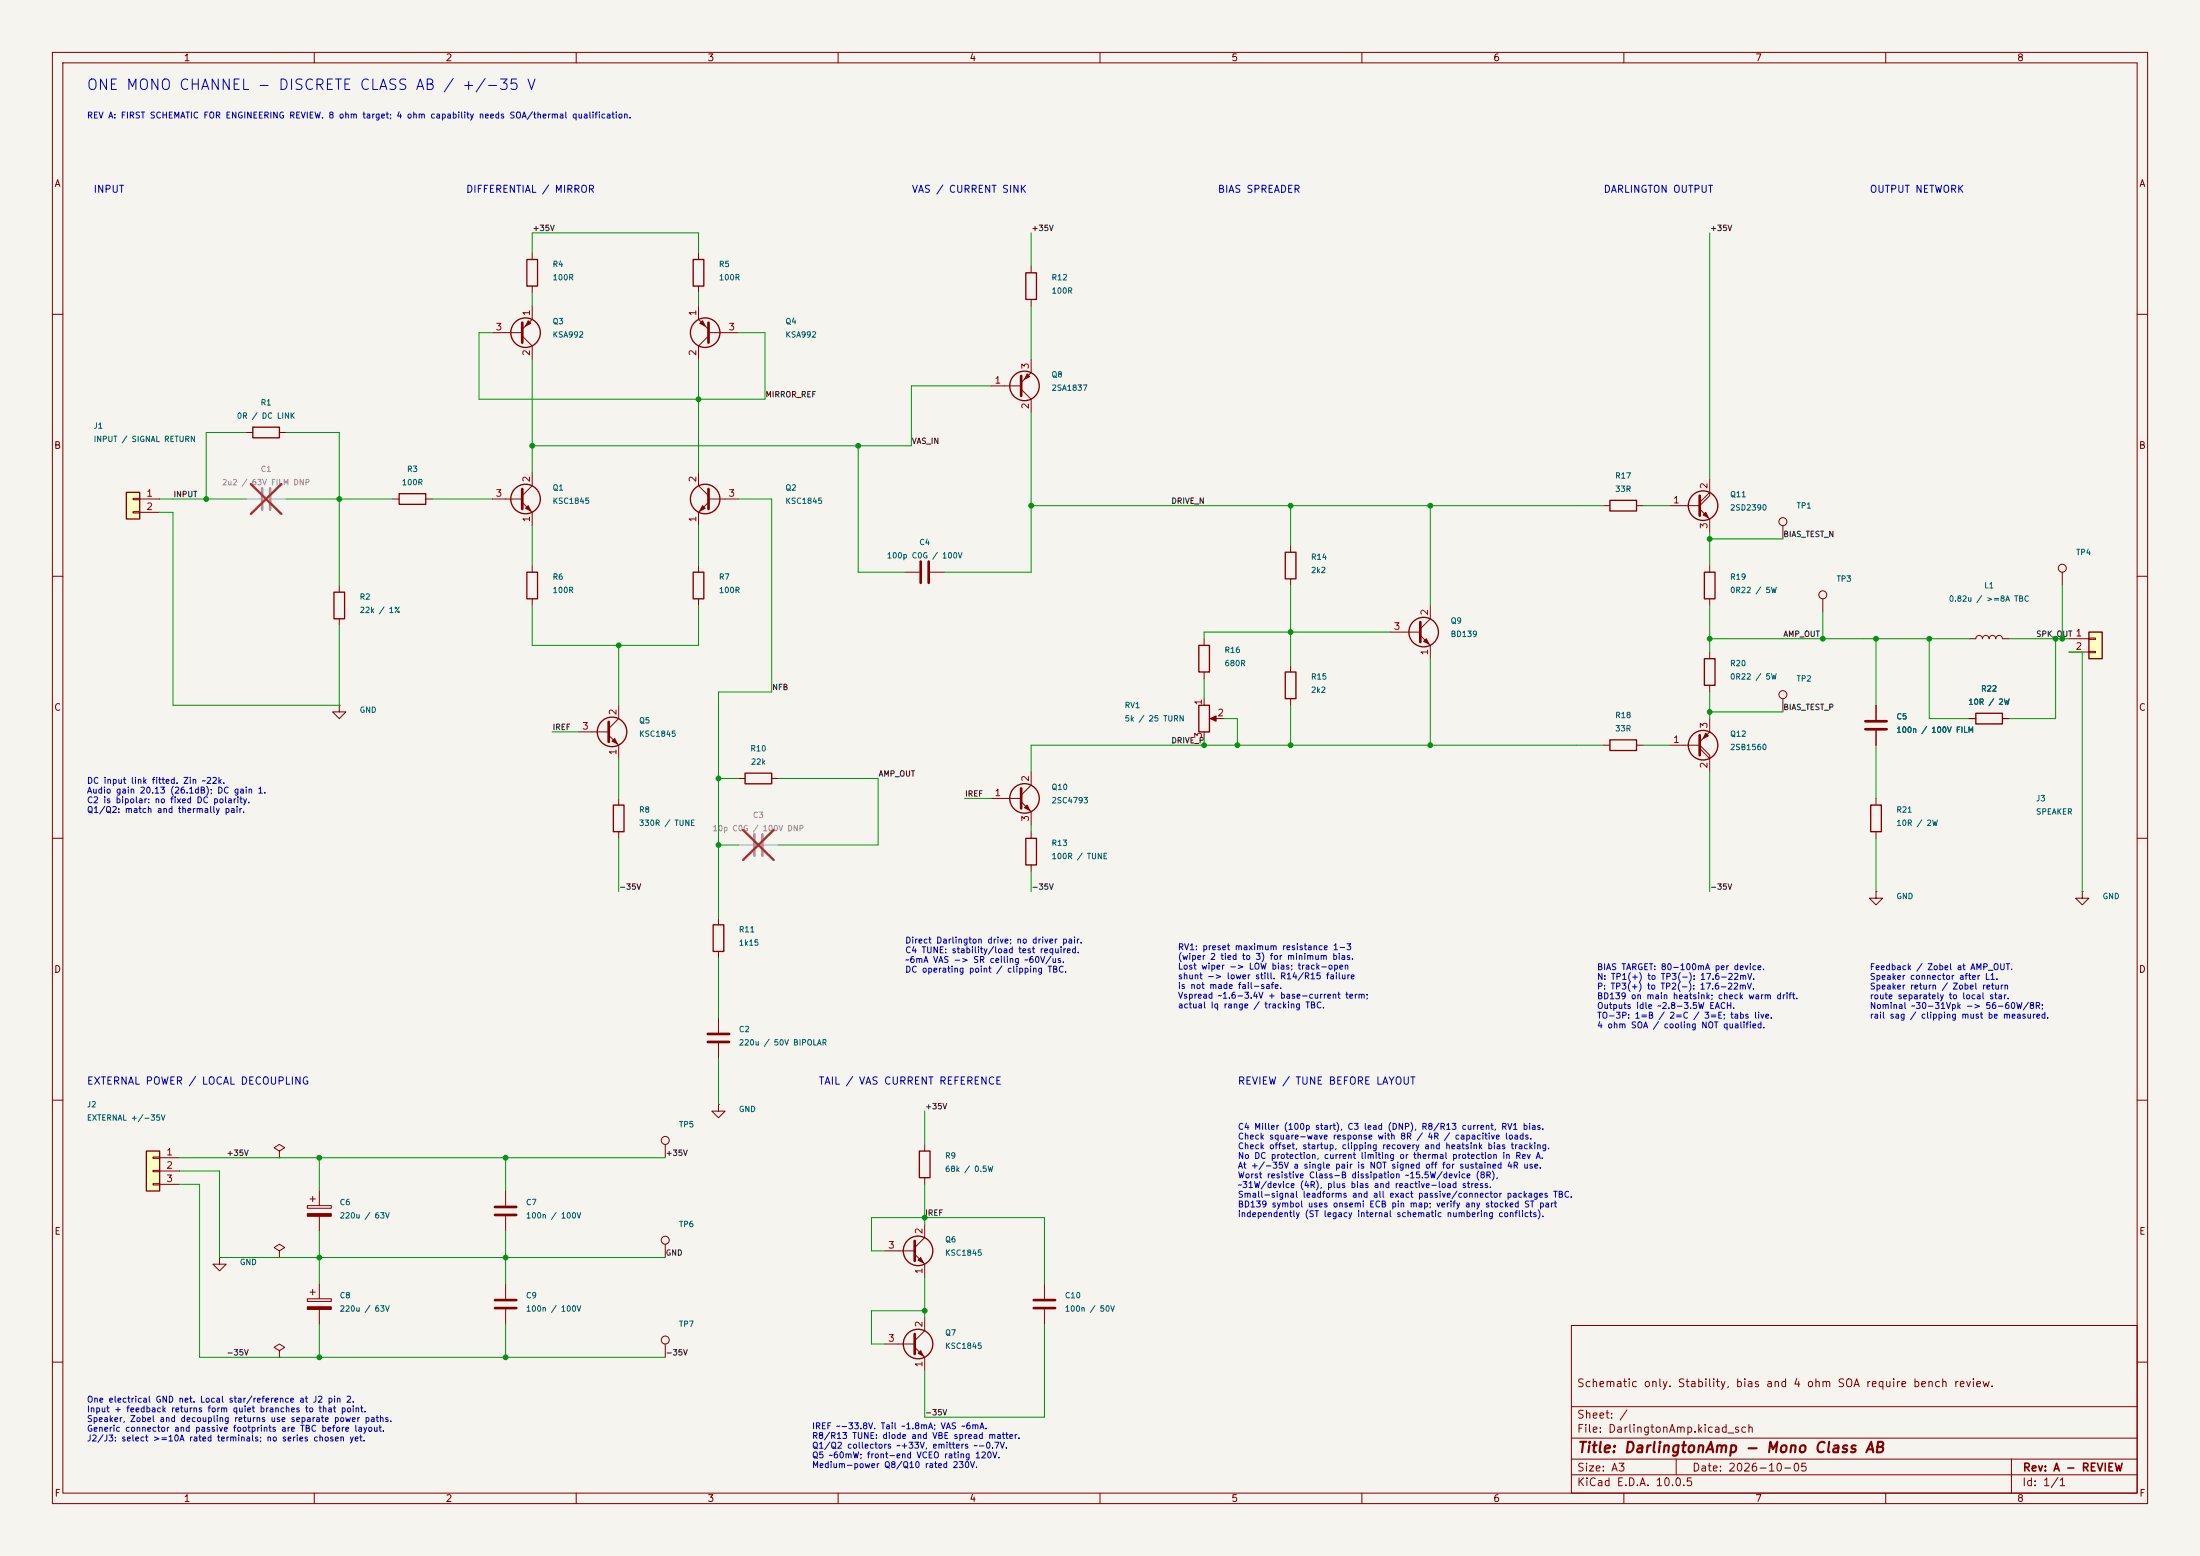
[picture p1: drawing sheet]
<svg xmlns="http://www.w3.org/2000/svg" width="420mm" height="297mm" viewBox="0 0 420 297" stroke-linecap="round" stroke-linejoin="round" font-family="sans-serif">
<path d="M0 0h420v297h-420z" fill="#f5f4ef" stroke="#f5f4ef" stroke-width=".19"/>
<g fill="none" stroke="#840000" stroke-width=".19">
<path d="M10 10h400v277h-400zM12 12h396v273h-396zM60 10v2M110 10v2M160 10v2M210 10v2M260 10v2M310 10v2M360 10v2M133.3 48.3v1.2M133.3 54.6v1.3M10 60h2"/>
<path d="M189.2 73.7h5.7M194.9 74.3l1.9 1.9v2.5M196.8 68.6v2.5l-1.9 1.9M408 60h2M10 110h2M408 110h2M358.1 134.6v2.8M358.1 139.4v2.8M375.9 121.9h1.3a.64 .64 0 0 1 .6-.6 .64 .64 0 0 1 .7 .6 .64 .64 0 0 1 .6-.6 .64 .64 0 0 1 .6 .6 .64 .64 0 0 1 .7-.6 .64 .64 0 0 1 .6 .6 .64 .64 0 0 1 .6-.6 .64 .64 0 0 1 .7 .6h1.2M375.9 137.2h1.3M382.3 137.2h1.2M10 160h2"/>
<path d="M189.2 152.4h5.7M194.9 153l1.9 1.9v2.6M196.8 147.3v2.6l-1.9 1.9M358.1 152.4v1.3M358.1 158.8v1.2M408 160h2M358.1 170.2v1.3h1.3l-1.3 1.2-1.2-1.2h1.2M358.1 170.2h.1M397.5 170.2v1.3h1.3l-1.3 1.2-1.3-1.2h1.3M397.5 170.2h.1M10 210h2M408 210h2"/>
<path d="M300 253h108v32h-108zM10 260h2M300 278.5h108M300 274.5h108M300 268.5h108M320 278.5v3M384 278.5v6.5M408 260h2M60 285v2M110 285v2M160 285v2M210 285v2"/>
<path d="M260 285v2M300 281.5h108M310 285v2M360 285v2"/>
</g>
<path d="M144 159.3v4M145.5 159.3v4" fill="none" stroke="#9c9b98" stroke-width=".51"/>
<path d="M141 161.3h2.8M145.8 161.3h2.8" fill="none" stroke="#9c9b98" stroke-width=".19"/>
<path d="M141.9 158.4l5.8 5.7M147.7 158.4l-5.8 5.7" fill="none" stroke="#e12e31" stroke-width=".46"/>
<g fill="none" stroke="#840000" stroke-width=".25">
<path d="M132.3 49.5h2.1v5.1h-2.1zM377.2 136.1h5.1v2.1h-5.1zM357.1 153.7h2.1v5.1h-2.1z"/>
<circle cx="195.6" cy="73.7" r="2.82"/>
<circle cx="195.6" cy="152.4" r="2.82"/>
</g>
<path d="M194.9 71.8v3.8M356.1 137.7h4.1M356.1 139.2h4.1M194.9 150.5v3.8" fill="none" stroke="#840000" stroke-width=".51"/>
<g fill="#840000" stroke="#840000" stroke-width=".19">
<path d="M195.6 154.2l.5-.5 .5 1z"/>
<path d="M196.1 71.4l.5 .5-1 .5z"/>
</g>
<path d="M398.8 120.7h2.5v5h-2.5z" fill="#ffffc2"/>
<path d="M398.8 120.7h2.5v5h-2.5z" fill="none" stroke="#840000" stroke-width=".25"/>
<path d="M395 121.9h3.8M395 124.5h3.8M398.8 121.8h1.2v.2h-1.2zM398.8 124.3h1.2v.3h-1.2z" fill="none" stroke="#840000" stroke-width=".19"/>
<path d="M27.9 219.7h2.6v7.6h-2.6z" fill="#ffffc2"/>
<g fill="none" stroke="#840000" stroke-width=".25">
<path d="M325.4 109.2h2v5.1h-2zM228.9 134.6h2v5.1h-2zM325.4 125.7h2v5.1h-2zM117.1 153.7h2v5.1h-2zM142.2 147.6h5.1v2h-5.1zM307.3 141.2h5.1v2.1h-5.1zM136.1 176.5h2.1v5.1h-2.1zM27.9 219.7h2.6v7.6h-2.6z"/>
<circle cx="325.1" cy="142.2" r="2.82"/>
</g>
<g fill="none" stroke="#840000" stroke-width=".19">
<path d="M172.7 109.2h2.8M177.5 109.2h2.8M326.4 108v1.2M326.4 114.3v1.3M340.4 100.3v2.6M348 114.3v2.5M229.9 133.4v1.2M229.9 139.7v1.3M231.4 137.2h2.3M326.4 124.5v1.2M326.4 130.8v1.3M326.4 137.2v2.5l-1.9 1.9"/>
<path d="M340.4 133.4v2.5M118.1 152.4v1.3M118.1 158.8v1.2M141 148.6h1.2M147.3 148.6h1.3M306.1 142.2h1.2M312.4 142.2h1.3M318.8 142.2h5.7l1.9 1.9v.7M324.5 142.9l1.9 1.9M326.4 144.8v2.5M137.2 175.3v1.2M137.2 181.6v1.3"/>
<path d="M137.2 194.3v2.8M137.2 199.1v2.8M53.3 219.7l1.1-.6-1.1-.7-1 .7 1 .6v1.3M127 218.4v2.6M137.2 210.8v1.3h1.2l-1.2 1.3-1.3-1.3h1.3M137.2 210.8h.1M29.2 220.9h1.3v.2h-1.3zM29.2 223.4h1.3v.2h-1.3zM29.2 225.9h1.3v.3h-1.3zM30.5 221h3.8M30.5 223.5h3.8M30.5 226.1h3.8"/>
<path d="M53.3 221h.1M53.3 238.8l1.1-.7-1.1-.6-1 .6 1 .7v1.2M58.7 230.1h4.5v.5h-4.5zM59.2 228.9h1M59.7 228.3v1.1M61 227.3v2.8M61 232.2v2.7M96.5 227.3v2.8M96.5 232.2v2.7M127 237.5v2.5M41.9 240v1.3h1.3l-1.3 1.3-1.3-1.3h1.3M41.9 240h.1"/>
<path d="M53.3 257.8l1.1-.6-1.1-.7-1 .7 1 .6v1.3M53.3 259.1h.1M53.3 240h.1M127 256.5v2.6"/>
<circle cx="340.4" cy="99.6" r=".76"/>
<circle cx="348" cy="113.5" r=".76"/>
<circle cx="340.4" cy="132.6" r=".76"/>
<circle cx="127" cy="217.7" r=".76"/>
<circle cx="127" cy="236.7" r=".76"/>
<circle cx="127" cy="255.8" r=".76"/>
</g>
<path d="M175.8 107.2v4.1M177.3 107.2v4.1M324.5 140.3v3.8M135.1 197.4h4.1M135.1 198.9h4.1M94.5 230.4h4.1M94.5 231.9h4.1" fill="none" stroke="#840000" stroke-width=".51"/>
<g fill="#840000" stroke="#840000" stroke-width=".19">
<path d="M325.6 140l.5 .5-1 .5z"/>
<path d="M231 137.2l1.2-.5v1z"/>
<path d="M58.7 231.6h4.5v.6h-4.5z"/>
</g>
<path d="M24.1 94h2.6v5.1h-2.6z" fill="#ffffc2"/>
<g fill="none" stroke="#840000" stroke-width=".25">
<path d="M100.6 49.5h2v5.1h-2zM195.8 52.1h2.1v5.1h-2.1zM24.1 94h2.6v5.1h-2.6zM48.3 81.5h5v2.1h-5zM76.2 94.2h5.1v2.1h-5.1zM307.3 95.5h5.1v2h-5.1zM63.8 113h2v5.1h-2zM100.6 109.2h2v5.1h-2zM132.3 109.2h2.1v5.1h-2.1zM245.4 105.4h2v5.1h-2zM228.9 123.2h2v5.1h-2zM245.4 128.3h2v5.1h-2z"/>
<path d="M195.8 160h2.1v5.1h-2.1zM175.5 219.7h2v5.1h-2z"/>
<circle cx="100.3" cy="63.5" r="2.82"/>
<circle cx="134.6" cy="63.5" r="2.82"/>
<circle cx="100.3" cy="95.2" r="2.82"/>
<circle cx="134.6" cy="95.2" r="2.82"/>
<circle cx="325.1" cy="96.5" r="2.82"/>
<circle cx="116.8" cy="139.7" r="2.82"/>
<circle cx="271.8" cy="120.6" r="2.82"/>
<circle cx="175.3" cy="238.8" r="2.82"/>
<circle cx="175.3" cy="256.5" r="2.82"/>
</g>
<g fill="none" stroke="#840000" stroke-width=".19">
<path d="M101.6 48.3v1.2M101.6 54.6v1.3M101.6 58.4v2.6l-1.9 1.9M133.3 58.4v2.6l2 1.9M196.8 50.8v1.3M196.8 57.2v1.2M94 63.5h5.7M99.7 64.1l1.9 1.9v2.6M135.3 64.1l-2 1.9v2.6M135.3 63.5h5.7M25.4 95.1h1.3v.3h-1.3zM25.4 97.7h1.3v.2h-1.3z"/>
<path d="M26.7 95.3h3.8M26.7 97.8h3.8M47 82.6h1.3M53.3 82.6h1.3M74.9 95.3h1.3M81.3 95.3h1.2M94 95.3h5.7M99.7 95.9l1.9 1.9v2.5M101.6 90.2v2.5l-1.9 1.9M133.3 90.2v2.5l2 1.9M135.3 95.3h5.7M135.3 95.9l-2 1.9v2.5"/>
<path d="M306.1 96.5h1.2M312.4 96.5h1.3M324.5 97.2l1.9 1.9v2.5M326.4 94v.6l-1.9 1.9h-5.7M326.4 94l-1.9 1.9M326.4 91.4v2.6M64.8 111.8v1.2M64.8 118.1v1.3M101.6 108v1.2M101.6 114.3v1.3M133.3 108v1.2M133.3 114.3v1.3"/>
<path d="M246.4 104.1v1.3M246.4 110.5v1.3M273 115.6v2.5l-1.9 1.9M393.7 109.2v2.6M64.8 134.6v1.3h1.2l-1.2 1.3-1.3-1.3h1.3M64.8 134.6h.1M110.5 139.7h5.7M118.1 134.6v2.6l-1.9 1.9M229.9 121.9v1.3M229.9 128.3v1.2M246.4 127v1.3M246.4 133.4v1.2"/>
<path d="M265.4 120.7h5.7M271.1 121.3l1.9 1.9v2.5M358.1 134.6v2.8M358.1 139.4v2.8M375.9 137.2h1.3M382.3 137.2h1.2M116.2 140.3l1.9 1.9v2.6M196.8 158.8v1.2M196.8 165.1v1.3M176.5 218.4v1.3M168.9 238.8h5.7M174.6 239.4l1.9 1.9v2.5"/>
<path d="M176.5 224.8v1.3M176.5 233.7v2.5l-1.9 1.9M58.7 247.9h4.5v.5h-4.5zM59.2 246.6h1M59.7 246.1v1M61 245.1v2.8M61 249.9v2.8M96.5 245.1v2.8M96.5 249.9v2.8M168.9 256.5h5.7M174.6 257.2l1.9 1.9v2.5M176.5 251.5v2.5l-1.9 1.9"/>
<path d="M199.4 245.1v2.8M199.4 249.9v2.8"/>
<circle cx="393.7" cy="108.5" r=".76"/>
</g>
<g fill="#840000" stroke="#840000" stroke-width=".19">
<path d="M58.7 249.4h4.5v.5h-4.5z"/>
<path d="M325.1 98.3l.5-.5 .5 1z"/>
<path d="M271.8 122.4l.5-.5 .5 1z"/>
<path d="M100.3 97l.5-.5 .5 1z"/>
<path d="M134.1 96.5l.5 .5-1 .5z"/>
<path d="M116.8 141.5l.5-.5 .6 1z"/>
<path d="M175.3 258.3l.5-.5 .5 1z"/>
<path d="M175.3 240.5l.5-.5 .5 1z"/>
<path d="M100.8 61.2l.5 .5-1 .5z"/>
<path d="M133.6 61.7l.5-.5 .5 1z"/>
</g>
<g fill="none" stroke="#840000" stroke-width=".51">
<path d="M99.7 61.6v3.8M135.3 61.6v3.8M99.7 93.3v3.9M135.3 93.3v3.9M324.5 94.6v3.8M271.1 118.7v3.9M116.2 137.8v3.8M174.6 236.9v3.8M94.5 248.2h4.1M94.5 249.7h4.1M174.6 254.6v3.8M197.4 248.2h4"/>
<path d="M197.4 249.7h4"/>
</g>
<path d="M50 93.2v4.1M51.6 93.2v4.1" fill="none" stroke="#9c9b98" stroke-width=".51"/>
<path d="M47 95.3h2.8M51.8 95.3h2.8" fill="none" stroke="#9c9b98" stroke-width=".19"/>
<path d="M47.9 92.4l5.8 5.7M53.7 92.4l-5.8 5.7" fill="none" stroke="#e12e31" stroke-width=".46"/>
<g fill="none" stroke="#009600" stroke-width=".19">
<path d="M101.6 48.3v-3.8h31.7v3.8M101.6 55.9v2.5M133.3 55.9v2.5M196.8 44.5v6.3M196.8 58.4v10.2M326.4 44.5v46.9M94 63.5h-2.6v12.7h54.6v-12.7h-5M101.6 68.6v21.6M133.3 68.6v21.6M189.2 73.7h-15.2v11.4h-72.4M196.8 78.7v30.5h-16.5M30.5 95.3h16.5"/>
<path d="M30.5 97.8h2.5v36.8h31.8v-15.2M47 82.6h-7.6v12.7M54.6 95.3h20.3M54.6 82.6h10.2v29.2M82.5 95.3h11.5M141 95.3h6.3v36.8h-10.1v43.2M163.8 85.1v24.1h8.9M196.8 96.5h109.3M246.4 96.5v7.6M273 96.5v19.1M313.7 96.5h5.1M101.6 100.3v7.7"/>
<path d="M101.6 115.6v7.6h31.7v-7.6M133.3 100.3v7.7M246.4 111.8v15.2M326.4 101.6v6.4M326.4 115.6v8.9M326.4 102.9h14M348 116.8v5.1M393.7 111.8v10.1M105.4 139.7h5.1M118.1 123.2v11.4M229.9 129.5v3.9M233.7 137.2h2.5v5"/>
<path d="M246.4 134.6v7.6M265.4 120.7h-35.5v1.2M273 125.7v16.5M326.4 121.9h49.5M326.4 132.1v5.1M326.4 135.9h14M358.1 121.9v12.7M368.3 121.9v15.3h7.6M383.5 121.9h11.5M392.4 121.9v15.3h-8.9M395 124.5h2.5v45.7M118.1 144.8v7.6"/>
<path d="M137.2 148.6h3.8M148.6 148.6h19v12.7h-19M184.1 152.4h5.1M196.8 157.5v1.3M229.9 141v1.2M306.1 142.2h-109.3v5.1M313.7 142.2h5.1M326.4 147.3v22.9M358.1 142.2v10.2M118.1 160v10.2M137.2 161.3h3.8M196.8 166.4v3.8"/>
<path d="M358.1 160v10.2M137.2 182.9v11.4M137.2 201.9v8.9M176.5 212.1v6.3M34.3 221h92.7M34.3 226.1h3.8v33h88.9M34.3 223.5h7.6v16.5h85.1M61 221v6.3M61 234.9v10.2M96.5 221v6.3M96.5 234.9v10.2M168.9 238.8h-2.5v-6.4h33v12.7"/>
<path d="M176.5 226.1v7.6M61 252.7v6.4M96.5 252.7v6.4M176.5 243.8v7.7M176.5 250.2h-10.1v6.3h2.5M199.4 252.7v17.8h-22.9v-8.9"/>
</g>
<g fill="#009600" stroke="#009600" stroke-width=".19">
<circle cx="196.8" cy="96.5" r=".46"/>
<circle cx="163.8" cy="85.1" r=".46"/>
<circle cx="137.2" cy="148.6" r=".46"/>
<circle cx="137.2" cy="161.3" r=".46"/>
<circle cx="64.8" cy="95.3" r=".46"/>
<circle cx="39.4" cy="95.3" r=".46"/>
<circle cx="176.5" cy="250.2" r=".46"/>
<circle cx="176.5" cy="232.4" r=".46"/>
<circle cx="96.5" cy="221" r=".46"/>
<circle cx="96.5" cy="240" r=".46"/>
<circle cx="96.5" cy="259.1" r=".46"/>
<circle cx="61" cy="259.1" r=".46"/>
<circle cx="61" cy="221" r=".46"/>
<circle cx="61" cy="240" r=".46"/>
<circle cx="101.6" cy="85.1" r=".46"/>
<circle cx="133.3" cy="76.2" r=".46"/>
<circle cx="118.1" cy="123.2" r=".46"/>
<circle cx="273" cy="96.5" r=".46"/>
<circle cx="246.4" cy="96.5" r=".46"/>
<circle cx="246.4" cy="120.7" r=".46"/>
<circle cx="229.9" cy="142.2" r=".46"/>
<circle cx="246.4" cy="142.2" r=".46"/>
<circle cx="236.2" cy="142.2" r=".46"/>
<circle cx="273" cy="142.2" r=".46"/>
<circle cx="326.4" cy="135.9" r=".46"/>
<circle cx="326.4" cy="121.9" r=".46"/>
<circle cx="348" cy="121.9" r=".46"/>
<circle cx="326.4" cy="102.9" r=".46"/>
<circle cx="358.1" cy="121.9" r=".46"/>
<circle cx="368.3" cy="121.9" r=".46"/>
<circle cx="392.4" cy="121.9" r=".46"/>
<circle cx="393.7" cy="121.9" r=".46"/>
</g>
<text font-size="2" fill="#0000c2" x="16.4" y="17.7">ONE MONO CHANNEL - DISCRETE CLASS AB / +/-35 V</text>
<text font-size="2" fill="#840000" x="301" y="277.8">Title: DarlingtonAmp - Mono Class AB</text>
<g font-size="1.5" fill="#840000">
<text x="300.9" y="265.1">Schematic only. Stability, bias and 4 ohm SOA require bench review.</text>
<text x="300.9" y="273.8">File: DarlingtonAmp.kicad_sch</text>
<text x="300.9" y="271.1">Sheet: /</text>
<text x="300.9" y="281.2">Size: A3</text>
<text x="322.9" y="281.2">Date: 2026-10-05</text>
<text x="386" y="281.2">Rev: A - REVIEW</text>
<text x="300.9" y="284">KiCad E.D.A. 10.0.5</text>
<text x="385.9" y="284">Id: 1/1</text>
</g>
<g font-size="1.4" fill="#0000c2">
<text x="16.5" y="207.4">EXTERNAL POWER / LOCAL DECOUPLING</text>
<text x="156.2" y="207.4">TAIL / VAS CURRENT REFERENCE</text>
<text x="236.2" y="207.4">REVIEW / TUNE BEFORE LAYOUT</text>
</g>
<g font-size="1.3" fill="#840000">
<text x="35" y="12">1</text>
<text x="85" y="12">2</text>
<text x="135" y="12">3</text>
<text x="185" y="12">4</text>
<text x="235" y="12">5</text>
<text x="285" y="12">6</text>
<text x="335" y="12">7</text>
<text x="385" y="12">8</text>
<text x="10.3" y="36">A</text>
<text x="408.3" y="36">A</text>
<text x="10.2" y="86">B</text>
<text x="408.2" y="86">B</text>
<text x="10.2" y="136">C</text>
<text x="408.2" y="136">C</text>
<text x="10.2" y="186">D</text>
<text x="408.2" y="186">D</text>
<text x="10.3" y="236">E</text>
<text x="408.3" y="236">E</text>
<text x="10.3" y="286">F</text>
<text x="35" y="287">1</text>
<text x="85" y="287">2</text>
<text x="135" y="287">3</text>
<text x="185" y="287">4</text>
<text x="235" y="287">5</text>
<text x="285" y="287">6</text>
<text x="335" y="287">7</text>
<text x="385" y="287">8</text>
<text x="408.3" y="286">F</text>
</g>
<g font-size="1.3" fill="#0000c2">
<text x="17.7" y="37.1">INPUT</text>
<text x="88.9" y="37.1">DIFFERENTIAL / MIRROR</text>
<text x="174" y="37.1">VAS / CURRENT SINK</text>
<text x="232.4" y="37.1">BIAS SPREADER</text>
<text x="306" y="37.1">DARLINGTON OUTPUT</text>
<text x="356.8" y="37.1">OUTPUT NETWORK</text>
</g>
<g font-size="1.3" fill="#a90000">
<text x="94.5" y="63.4">3</text>
<text x="101.5" y="60.4" transform="rotate(-90 101.5 60.4)">1</text>
<text x="133.2" y="60.4" transform="rotate(-90 133.2 60.4)">1</text>
<text x="139" y="63.4">3</text>
<text x="101.5" y="68" transform="rotate(-90 101.5 68)">2</text>
<text x="133.2" y="68" transform="rotate(-90 133.2 68)">2</text>
<text x="196.7" y="70.6" transform="rotate(-90 196.7 70.6)">3</text>
<text x="189.8" y="73.5">1</text>
<text x="196.7" y="78.2" transform="rotate(-90 196.7 78.2)">2</text>
<text x="27.8" y="95.1">1</text>
<text x="94.5" y="95.1">3</text>
<text x="101.5" y="92.2" transform="rotate(-90 101.5 92.2)">2</text>
<text x="133.2" y="92.2" transform="rotate(-90 133.2 92.2)">2</text>
<text x="139" y="95.1">3</text>
<text x="326.3" y="93.4" transform="rotate(-90 326.3 93.4)">2</text>
<text x="27.8" y="97.7">2</text>
<text x="101.5" y="99.8" transform="rotate(-90 101.5 99.8)">1</text>
<text x="133.2" y="99.8" transform="rotate(-90 133.2 99.8)">1</text>
<text x="319.3" y="96.4">1</text>
<text x="326.3" y="101.1" transform="rotate(-90 326.3 101.1)">3</text>
<text x="272.9" y="117.6" transform="rotate(-90 272.9 117.6)">2</text>
<text x="266" y="120.5">3</text>
<text x="272.9" y="125.2" transform="rotate(-90 272.9 125.2)">1</text>
<text x="396.1" y="121.8">1</text>
<text x="396.1" y="124.3">2</text>
<text x="118" y="136.6" transform="rotate(-90 118 136.6)">2</text>
<text x="229.7" y="134.7" transform="rotate(-90 229.7 134.7)">1</text>
<text x="232.3" y="137">2</text>
<text x="111" y="139.6">3</text>
<text x="229.7" y="141.1" transform="rotate(-90 229.7 141.1)">3</text>
<text x="319.3" y="142.1">1</text>
<text x="326.3" y="139.2" transform="rotate(-90 326.3 139.2)">3</text>
<text x="118" y="144.2" transform="rotate(-90 118 144.2)">1</text>
<text x="196.7" y="149.3" transform="rotate(-90 196.7 149.3)">2</text>
<text x="326.3" y="146.8" transform="rotate(-90 326.3 146.8)">2</text>
<text x="189.8" y="152.3">1</text>
<text x="196.7" y="156.9" transform="rotate(-90 196.7 156.9)">3</text>
<text x="31.7" y="220.8">1</text>
<text x="31.7" y="223.4">2</text>
<text x="31.7" y="225.9">3</text>
<text x="169.4" y="238.6">3</text>
<text x="176.4" y="235.7" transform="rotate(-90 176.4 235.7)">2</text>
<text x="176.4" y="243.3" transform="rotate(-90 176.4 243.3)">1</text>
<text x="169.4" y="256.4">3</text>
<text x="176.4" y="253.5" transform="rotate(-90 176.4 253.5)">2</text>
<text x="176.4" y="261.1" transform="rotate(-90 176.4 261.1)">1</text>
</g>
<g font-size="1.2" fill="#0000c2">
<text x="16.5" y="22.9">REV A: FIRST SCHEMATIC FOR ENGINEERING REVIEW. 8 ohm target; 4 ohm capability needs SOA/thermal qualification.</text>
<text x="16.5" y="149.9">DC input link fitted. Zin ~22k.</text>
<text x="16.5" y="151.7">Audio gain 20.13 (26.1dB); DC gain 1.</text>
<text x="16.5" y="153.6">C2 is bipolar: no fixed DC polarity.</text>
<text x="16.5" y="155.4">Q1/Q2: match and thermally pair.</text>
<text x="172.7" y="180.4">Direct Darlington drive; no driver pair.</text>
<text x="172.7" y="182.2">C4 TUNE: stability/load test required.</text>
<text x="172.7" y="184.1">~6mA VAS -&gt; SR ceiling ~60V/us.</text>
<text x="172.7" y="185.9">DC operating point / clipping TBC.</text>
<text x="224.8" y="181.6">RV1: preset maximum resistance 1-3</text>
<text x="224.8" y="183.5">(wiper 2 tied to 3) for minimum bias.</text>
<text x="224.8" y="185.3">Lost wiper -&gt; LOW bias; track-open</text>
<text x="304.8" y="185.4">BIAS TARGET: 80-100mA per device.</text>
<text x="356.9" y="185.4">Feedback / Zobel at AMP_OUT.</text>
<text x="224.8" y="187.2">shunt -&gt; lower still. R14/R15 failure</text>
<text x="224.8" y="189">is not made fail-safe.</text>
<text x="224.8" y="190.9">Vspread ~1.6-3.4V + base-current term;</text>
<text x="304.8" y="187.3">N: TP1(+) to TP3(-): 17.6-22mV.</text>
<text x="304.8" y="189.1">P: TP3(+) to TP2(-): 17.6-22mV.</text>
<text x="304.8" y="191">BD139 on main heatsink; check warm drift.</text>
<text x="356.9" y="187.3">Speaker connector after L1.</text>
<text x="356.9" y="189.1">Speaker return / Zobel return</text>
<text x="356.9" y="191">route separately to local star.</text>
<text x="224.8" y="192.7">actual Iq range / tracking TBC.</text>
<text x="304.8" y="192.9">Outputs idle ~2.8-3.5W EACH.</text>
<text x="304.8" y="194.7">TO-3P: 1=B / 2=C / 3=E; tabs live.</text>
<text x="304.8" y="196.6">4 ohm SOA / cooling NOT qualified.</text>
<text x="356.9" y="192.9">Nominal ~30-31Vpk -&gt; 56-60W/8R;</text>
<text x="356.9" y="194.7">rail sag / clipping must be measured.</text>
<text x="236.2" y="215.9">C4 Miller (100p start), C3 lead (DNP), R8/R13 current, RV1 bias.</text>
<text x="236.2" y="217.8">Check square-wave response with 8R / 4R / capacitive loads.</text>
<text x="236.2" y="219.6">Check offset, startup, clipping recovery and heatsink bias tracking.</text>
<text x="236.2" y="221.5">No DC protection, current limiting or thermal protection in Rev A.</text>
<text x="236.2" y="223.3">At +/-35V a single pair is NOT signed off for sustained 4R use.</text>
<text x="236.2" y="225.2">Worst resistive Class-B dissipation ~15.5W/device (8R),</text>
<text x="236.2" y="227">~31W/device (4R), plus bias and reactive-load stress.</text>
<text x="236.2" y="228.9">Small-signal leadforms and all exact passive/connector packages TBC.</text>
<text x="236.2" y="230.7">BD139 symbol uses onsemi ECB pin map; verify any stocked ST part</text>
<text x="236.2" y="232.6">independently (ST legacy internal schematic numbering conflicts).</text>
<text x="16.5" y="268">One electrical GND net. Local star/reference at J2 pin 2.</text>
<text x="16.5" y="269.8">Input + feedback returns form quiet branches to that point.</text>
<text x="16.5" y="271.7">Speaker, Zobel and decoupling returns use separate power paths.</text>
<text x="16.5" y="273.5">Generic connector and passive footprints are TBC before layout.</text>
<text x="16.5" y="275.4">J2/J3: select &gt;=10A rated terminals; no series chosen yet.</text>
<text x="154.9" y="273.1">IREF ~-33.8V. Tail ~1.8mA; VAS ~6mA.</text>
<text x="154.9" y="274.9">R8/R13 TUNE: diode and VBE spread matter.</text>
<text x="154.9" y="276.8">Q1/Q2 collectors ~+33V, emitters ~-0.7V.</text>
<text x="154.9" y="278.6">Q5 ~60mW; front-end VCEO rating 120V.</text>
<text x="154.9" y="280.5">Medium-power Q8/Q10 rated 230V.</text>
</g>
<g font-size="1.1" fill="#0f0f0f">
<text x="101.6" y="44.3">+35V</text>
<text x="196.8" y="44.3">+35V</text>
<text x="326.4" y="44.3">+35V</text>
<text x="146" y="76.1">MIRROR_REF</text>
<text x="174" y="85">VAS_IN</text>
<text x="33" y="95.1">INPUT</text>
<text x="223.5" y="96.4">DRIVE_N</text>
<text x="340.4" y="102.8">BIAS_TEST_N</text>
<text x="340.4" y="121.8">AMP_OUT</text>
<text x="388.6" y="121.8">SPK_OUT</text>
<text x="147.3" y="132">NFB</text>
<text x="340.4" y="135.8">BIAS_TEST_P</text>
<text x="105.4" y="139.6">IREF</text>
<text x="223.5" y="142.1">DRIVE_P</text>
<text x="167.6" y="148.5">AMP_OUT</text>
<text x="184.1" y="152.3">IREF</text>
<text x="118.1" y="170.1">-35V</text>
<text x="196.8" y="170.1">-35V</text>
<text x="326.4" y="170.1">-35V</text>
<text x="176.5" y="212">+35V</text>
<text x="43.2" y="220.9">+35V</text>
<text x="127" y="220.9">+35V</text>
<text x="176.5" y="232.3">IREF</text>
<text x="127" y="239.9">GND</text>
<text x="43.2" y="259">-35V</text>
<text x="127" y="259">-35V</text>
<text x="176.5" y="270.4">-35V</text>
</g>
<g font-size="1.1" fill="#006464">
<text x="105.4" y="51.2">R4</text>
<text x="105.4" y="53.8">100R</text>
<text x="137.1" y="51.2">R5</text>
<text x="137.1" y="53.8">100R</text>
<text x="200.6" y="53.8">R12</text>
<text x="200.6" y="56.3">100R</text>
<text x="105.4" y="62.1">Q3</text>
<text x="105.4" y="64.7">KSA992</text>
<text x="149.8" y="62.1">Q4</text>
<text x="149.8" y="64.7">KSA992</text>
<text x="49.7" y="77.6">R1</text>
<text x="200.6" y="72.3">Q8</text>
<text x="200.6" y="74.8">2SA1837</text>
<text x="17.8" y="82.1">J1</text>
<text x="45.1" y="80.2">0R / DC LINK</text>
<text x="17.8" y="84.6">INPUT / SIGNAL RETURN</text>
<text x="76.6" y="92.9">100R</text>
<text x="77.6" y="90.3">R3</text>
<text x="105.4" y="93.9">Q1</text>
<text x="149.8" y="93.9">Q2</text>
<text x="308.2" y="91.6">R17</text>
<text x="308.2" y="94.1">33R</text>
<text x="330.2" y="95.2">Q11</text>
<text x="105.4" y="96.4">KSC1845</text>
<text x="149.8" y="96.4">KSC1845</text>
<text x="330.2" y="97.7">2SD2390</text>
<text x="342.9" y="97.3">TP1</text>
<text x="169.2" y="106.8">100p C0G / 100V</text>
<text x="175.4" y="104.3">C4</text>
<text x="250.2" y="107.1">R14</text>
<text x="396.2" y="106.2">TP4</text>
<text x="105.4" y="110.9">R6</text>
<text x="105.4" y="113.4">100R</text>
<text x="137.1" y="110.9">R7</text>
<text x="137.1" y="113.4">100R</text>
<text x="250.2" y="109.6">2k2</text>
<text x="330.2" y="110.9">R19</text>
<text x="330.2" y="113.4">0R22 / 5W</text>
<text x="350.5" y="111.3">TP3</text>
<text x="378.7" y="112.6">L1</text>
<text x="68.6" y="114.7">R2</text>
<text x="68.6" y="117.3">22k / 1%</text>
<text x="276.8" y="119.3">Q9</text>
<text x="371.9" y="115.1">0.82u / &gt;=8A TBC</text>
<text x="233.7" y="124.9">R16</text>
<text x="276.8" y="121.8">BD139</text>
<text x="233.7" y="127.4">680R</text>
<text x="250.2" y="130">R15</text>
<text x="330.2" y="127.4">R20</text>
<text x="330.2" y="130">0R22 / 5W</text>
<text x="342.9" y="130.3">TP2</text>
<text x="68.6" y="136.3">GND</text>
<text x="214.6" y="135.4">RV1</text>
<text x="214.6" y="138">5k / 25 TURN</text>
<text x="250.2" y="132.5">2k2</text>
<text x="308.2" y="137.3">R18</text>
<text x="361.9" y="137.6">C5</text>
<text x="375.6" y="134.8">10R / 2W</text>
<text x="378.1" y="132.2">R22</text>
<text x="121.9" y="138.3">Q5</text>
<text x="121.9" y="140.9">KSC1845</text>
<text x="143.2" y="143.7">R10</text>
<text x="308.2" y="139.9">33R</text>
<text x="330.2" y="140.9">Q12</text>
<text x="330.2" y="143.4">2SB1560</text>
<text x="361.9" y="140.1">100n / 100V FILM</text>
<text x="143.2" y="146.2">22k</text>
<text x="121.9" y="155.4">R8</text>
<text x="200.6" y="151">Q10</text>
<text x="200.6" y="153.6">2SC4793</text>
<text x="361.9" y="155.4">R21</text>
<text x="388.6" y="153.2">J3</text>
<text x="388.6" y="155.7">SPEAKER</text>
<text x="121.9" y="157.9">330R / TUNE</text>
<text x="200.6" y="161.7">R13</text>
<text x="361.9" y="157.9">10R / 2W</text>
<text x="200.6" y="164.2">100R / TUNE</text>
<text x="361.9" y="171.9">GND</text>
<text x="401.3" y="171.9">GND</text>
<text x="141" y="178.2">R11</text>
<text x="141" y="180.8">1k15</text>
<text x="141" y="197.3">C2</text>
<text x="141" y="199.8">220u / 50V BIPOLAR</text>
<text x="16.5" y="211.6">J2</text>
<text x="16.5" y="214.2">EXTERNAL +/-35V</text>
<text x="129.5" y="215.4">TP5</text>
<text x="141" y="212.5">GND</text>
<text x="180.3" y="221.4">R9</text>
<text x="180.3" y="223.9">68k / 0.5W</text>
<text x="64.8" y="230.3">C6</text>
<text x="64.8" y="232.8">220u / 63V</text>
<text x="100.3" y="230.3">C7</text>
<text x="100.3" y="232.8">100n / 100V</text>
<text x="129.5" y="234.5">TP6</text>
<text x="180.3" y="237.4">Q6</text>
<text x="180.3" y="239.9">KSC1845</text>
<text x="45.7" y="241.7">GND</text>
<text x="64.8" y="248.1">C8</text>
<text x="64.8" y="250.6">220u / 63V</text>
<text x="100.3" y="248.1">C9</text>
<text x="100.3" y="250.6">100n / 100V</text>
<text x="203.2" y="248.1">C10</text>
<text x="203.2" y="250.6">100n / 50V</text>
<text x="129.5" y="253.5">TP7</text>
<text x="180.3" y="255.2">Q7</text>
<text x="180.3" y="257.7">KSC1845</text>
</g>
<g font-size="1.1" fill="#939391">
<text x="42.3" y="92.9">2u2 / 63V FILM DNP</text>
<text x="49.7" y="90.3">C1</text>
<text x="135.9" y="158.9">10p C0G / 100V DNP</text>
<text x="143.6" y="156.4">C3</text>
</g>
</svg>
